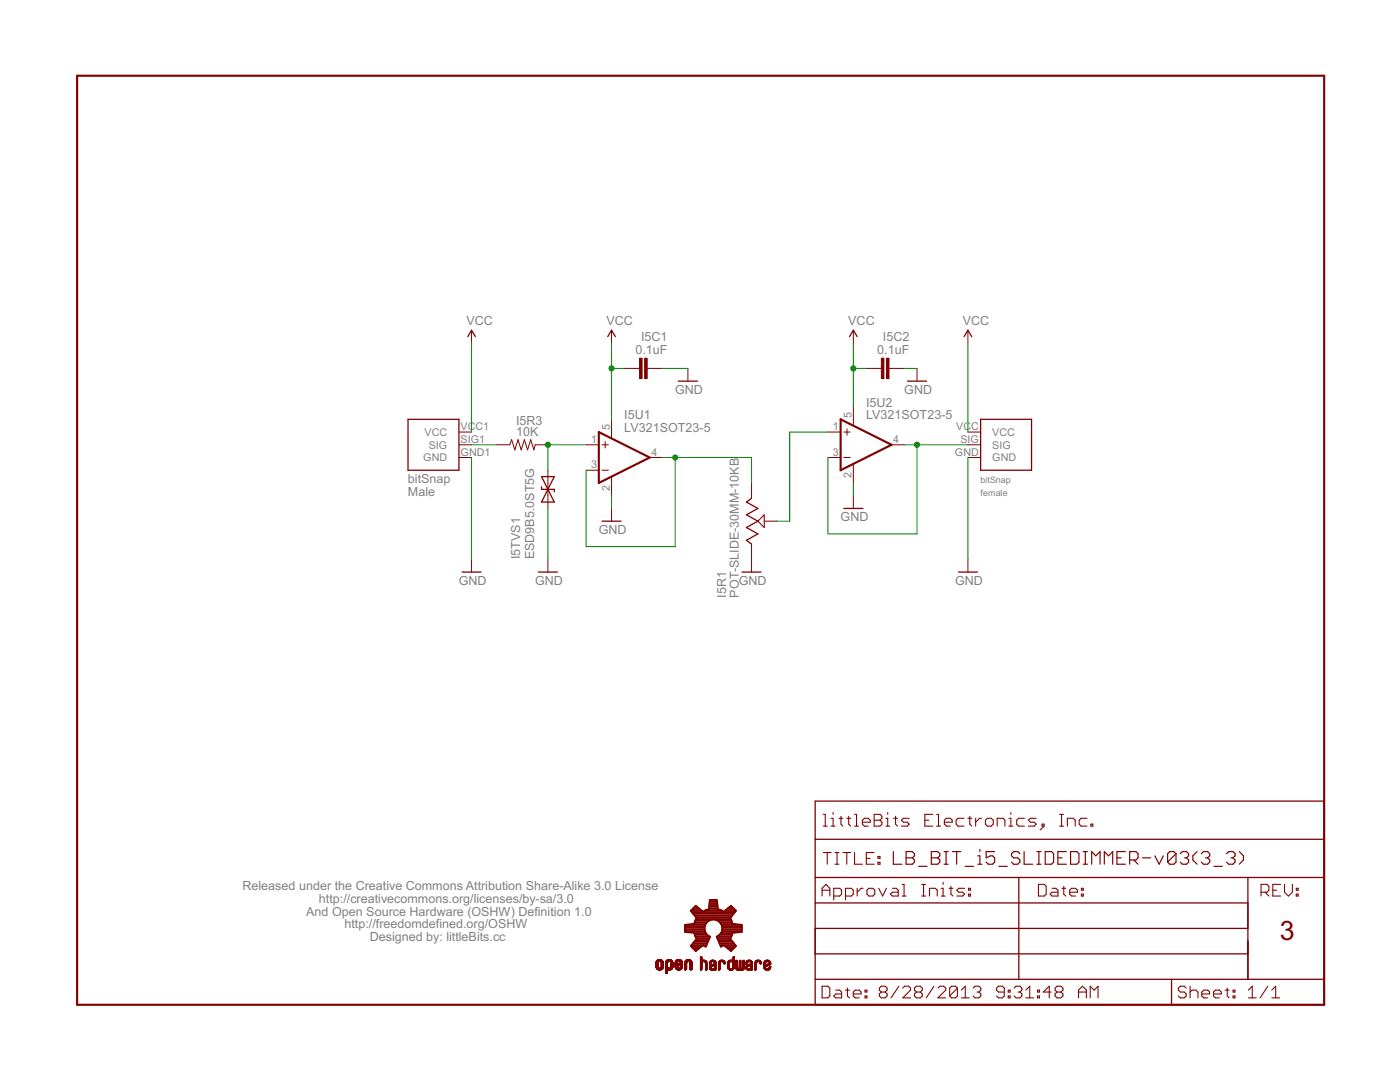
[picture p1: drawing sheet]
<svg xmlns="http://www.w3.org/2000/svg" width="279mm" height="216mm" viewBox="0 0 279 216" stroke-linecap="round" stroke-linejoin="round" font-family="sans-serif">
<g fill="none" stroke="#800000" stroke-width=".2">
<path d="M94.1 65.9v2.5M122 65.9v2.5M124.6 73.5h3M129.2 73.5h3M137.3 73.5v2.6M170.3 65.9v2.5M172.8 73.5h3.1M177.4 73.5h3.1M183 73.5v2.6M193.2 65.9v2.5M91.6 88.8h2.5M91.6 91.3h2.5"/>
<path d="M91.6 86.2h2.5M99.2 88.8h2.5l.4-1.1 .6 2.1 .7-2.1 .6 2.1 .6-2.1 .7 2.1 .6-2.1 .7 2.1 .2-1h2.5M109.3 93.8v7.7M117 88.8h2.5M117 93.8h2.5M120.1 88.8h1.3M120.1 93.8h1.3M120.8 88.1v1.3M122 83.7v3.7M122 95.2v3.7M129.7 91.3h2.5M150 96.4v3"/>
<path d="M165.2 91.3h2.6M165.2 86.2h2.6M168.4 91.3h1.3M168.4 86.2h1.3M169 85.6v1.2M170.3 81.1v3.8M170.3 92.7v3.7M170.3 98.9v2.6M177.9 88.8h2.6M193.2 88.8h2.5M193.2 91.3h2.5M193.2 86.2h2.5"/>
<path d="M94.1 111.6v2.6M109.3 111.6v2.6M122 101.5v2.5M150 108.6v5.6M152.5 104h2.6M193.2 111.6v2.6M130.9 192.9h.4M130.9 192.8h.4M130.9 192.7h.4M130.9 192.6h.4M130.9 192.5h.4M130.9 192.4h.4"/>
<path d="M130.9 192.3h.4M130.9 192.2h.4M130.9 192.1h.4M130.9 192h.4M130.9 193.1h.5M130.9 193h.5M131 193.1h.5M131 193.2h1.3M131 191.9h1.3M131 191.8h1.3M131 191.7h1.2M131.1 191.7h1.1"/>
<path d="M131.1 193.3h1.1M131.1 193.4h1.1M131.1 191.6h1.1M131.2 193.4h.9M131.2 191.6h.9M131.2 191.6h.8M131.3 193.5h.7M131.3 192.1h-.4M131.4 192h-.5M131.4 193.5h.5M131.4 191.5h.5M131.4 191.9l-.5 .1"/>
<path d="M131.5 191.9h-.5M131.5 191.5h.3M131.5 193.6h.3M131.8 191.9h.5M131.9 191.9h.5M131.9 193h.5M131.9 192h.5M132 193h.4M132 192h.4M132 192.9h.4M132 192.8h.4M132 192.7h.4"/>
<path d="M132 192.6h.4M132 192.5h.4M132 192.4h.4M132 192.3h.4M132 192.2h.4M132 192.1h.4M132.2 193.3h-1.2M132.3 193.2l-1.3 .1M132.3 193.1h-.5M132.4 193.1h-.6M132.8 194.1h.4M132.8 194h.4"/>
<path d="M132.8 193.9h.4M132.8 193.8h.4M132.8 193.7h.4M132.8 193.6h.4M132.8 193.2h1.4M132.8 193.1h.6M132.8 193.1h.5M132.8 193h.5M132.8 192.9h.4M132.8 192.8h.4M132.8 192.7h.4M132.8 192.6h.4"/>
<path d="M132.8 192.5h.4M132.8 192.4h.4M132.8 192.3h.4M132.8 192.2h.4M132.8 192.1h.4M132.8 192h.5M132.9 194.3h.1M132.9 191.8h1.3M133 191.7h1.2M133 191.7h1.1M133 194.2h-.2M133.1 191.6h1"/>
<path d="M133.1 191.6h.9M133.2 191.6h.7M133.2 194.2h-.4M133.2 194.1h-.4M133.2 192.1h-.4M133.3 192h-.5M133.3 191.5h.5M133.3 191.9h-.4M133.4 191.9h-.5M133.4 191.5h.3M133.4 193.6h.3M133.7 191.9h.5"/>
<path d="M133.8 191.9h.5M133.8 193.5h-1M133.8 193h.5M133.8 192h.5M133.9 193h.4M133.9 192h.4M133.9 192.1h.4M133.9 192.9h.4M133.9 192.8h.4M133.9 192.7h.4M133.9 192.6h.4M133.9 192.5h.4"/>
<path d="M133.9 192.4h.4M133.9 192.3h.4M133.9 192.2h.4M133.9 193.5h-1.1M134 193.4h-1.2M134.1 193.4h-1.3M134.1 193.3l-1.3 .1M134.2 193.3h-1.4M134.2 193.2l-1.4 .1M134.2 191.8l-1.3 .1M134.2 193.1h-.5M134.3 193.1h-.5"/>
<path d="M134.7 193h.5M134.7 192.9h.4M134.7 192.4h1.5M134.7 192.3h.4M134.7 192.2h.4M134.7 192.1h.4M134.8 193.1h.5M134.8 193h.4M134.8 192h.4M134.8 193.2h1.3M134.8 191.9h1.3M134.8 191.8h1.3"/>
<path d="M134.9 193.3h1.2M134.9 191.7h1.2M134.9 193.3h1.1M134.9 191.7h1.1M135 193.4h1M135 191.6h1M135 193.4h.9M135 191.6h.9M135.1 193.5h.7M135.1 191.5l.8 .1M135.1 192.1l-.4 .1M135.2 192h-.5"/>
<path d="M135.2 193.5h.5M135.2 192.8h-.5M135.2 191.5h.5M135.3 191.9l-.5 .1M135.3 191.9h-.5M135.3 193.6h.3M135.3 192.8h-.6M135.3 192.3h.9M135.3 191.5h.3M135.4 192.3h.8M135.4 192.7h-.7M135.5 192.7h-.8"/>
<path d="M135.5 192.3h.7M135.6 191.9h.6M135.6 192.2h.6M135.7 192.6l-1 .1M135.7 193.1h.5M135.7 191.9l.5 .1M135.7 192h.5M135.7 193h.5M135.7 192.2h.5M135.8 192h.4M135.8 193h.4M135.8 192.9h.4"/>
<path d="M135.8 192.6h-1.1M135.8 192.1h.4M135.8 192.8h.4M135.9 192.5l-1.2 .1M135.9 192.7h.3M136 192.7h.2M136 192.5h-1.3M136.1 192.7h.1M136.1 192.4h-1.4M136.1 193.1h-.5M136.6 193.4h.4M136.6 193.3h.4"/>
<path d="M136.6 193.2h.4M136.6 193.1h.4M136.6 193h.4M136.6 192.9h.4M136.6 192.8h.4M136.6 192.7h.4M136.6 192.6h.4M136.6 192.5h.4M136.6 192.4h.4M136.6 192.3h.4M136.6 192.2h.4M136.6 192.1h.4"/>
<path d="M136.7 193.5h.1M136.7 191.9h1.3M136.7 191.8h1.3M136.8 191.7h1.2M136.9 191.6h1M136.9 193.5h-.3M137 191.5h.8M137 193.4h-.4M137.1 192.1h-.5M137.1 192h-.4M137.1 191.5h.5M137.2 191.9l-.5 .1"/>
<path d="M137.2 191.5h.3M137.2 191.9h-.5M137.5 191.9h.6M137.6 191.9l.5 .1M137.6 192h.5M137.7 192h.4M137.7 193.4h.4M137.7 193.3h.4M137.7 193.2h.4M137.7 193.1h.4M137.7 193h.4M137.7 192.9h.4"/>
<path d="M137.7 192.8h.4M137.7 192.7h.4M137.7 192.6h.4M137.7 192.5h.4M137.7 192.4h.4M137.7 192.3h.4M137.7 192.2h.4M137.7 192.1h.4M137.9 193.5h-.1M138 193.5h-.3M138.1 193.4h-.4M139.8 191.1h.3"/>
<path d="M139.8 193.6h.1M139.8 193.4h.3M139.8 193.3h.3M139.8 193.2h.3M139.8 193.1h.3M139.8 193h.3M139.8 192.9h.3M139.8 192.8h.3M139.8 192.7h.3M139.8 192.6h.3M139.8 192.5h.3M139.8 192.4h.3"/>
<path d="M139.8 192.3h.3M139.8 192.2h.3M139.8 192h.4M139.8 191.9h1.2M139.8 191.8h1.2M139.8 191.7h1.1M139.8 191.7h1M139.8 191.6h.3M139.8 191.5h.3M139.8 191.4h.3M139.8 191.3h.3M139.8 191.2h.3"/>
<path d="M139.8 191h.3M139.9 190.9h.2M140 193.5h-.2M140 190.9h.1M140.1 192.1l-.3 .1M140.1 192.1h-.3M140.1 192h-.3M140.2 191.6h.5M140.3 191.9l-.5 .1M140.4 191.9h-.6M140.5 191.9h.5M140.6 191.9l.5 .1"/>
<path d="M140.7 192h.4M140.8 192h.3M140.8 192.1h.3M140.8 192.1l.3 .1M140.8 193.6h.1M140.8 193.4h.3M140.8 193.3h.3M140.8 193.2h.3M140.8 193.1h.3M140.8 193h.3M140.8 192.9h.3M140.8 192.8h.3"/>
<path d="M140.8 192.7h.3M140.8 192.6h.3M140.8 192.5h.3M140.8 192.4h.3M140.8 192.3h.3M140.8 192.2h.3M141 193.5h-.2M141.1 193.5h-.3M141.6 193.2h.3M141.6 193.1h.3M141.6 193h.3M141.6 192.4h.1"/>
<path d="M141.6 192.3h.2M141.6 192.2h.3M141.6 193.3h.5M141.6 193.2l.4 .1M141.6 192.9h.4M141.6 193.3h.8M141.7 193.4h.7M141.7 193.4h.8M141.7 191.9h1.1M141.8 193.5h.7M141.8 191.8h1M141.8 192.3h-.2"/>
<path d="M141.8 191.7h.9M141.9 193.5h.6M141.9 191.7h.8M141.9 192.1l-.3 .1M141.9 193h-.3M141.9 192.6h1M141.9 192.1h-.3M141.9 193.6h.5M142 192.9l-.4 .1M142 192h-.4M142 191.6h.6M142 192.6h.9"/>
<path d="M142 191.6h.5M142.1 191.9l-.5 .1M142.1 192.8h-.5M142.1 192.5h.8M142.2 193.6h-.1M142.2 191.9h-.5M142.2 193.6h.1M142.2 192.8h-.6M142.2 193.3h.2M142.2 192.4h.7M142.3 191.9h.6M142.3 192.7h-.6"/>
<path d="M142.3 192.4h.6M142.4 192.7h-.7M142.4 191.9l.5 .1M142.5 192.3h.4M142.5 192h.4M142.6 192h.3M142.6 192.3h.3M142.6 192.1h.3M142.6 192.7h.3M142.6 192.2h.3M142.6 193.4h.3M142.6 193.3h.3"/>
<path d="M142.6 193.2h.3M142.6 193.1h.3M142.6 193h.3M142.6 192.9h.3M142.6 192.8h.3M142.7 193.6h.1M142.8 193.5h-.2M142.9 193.5h-.3M142.9 192.6l-1.1 .1M143.4 193.6h.1M143.4 193.4h.3M143.4 193.3h.3"/>
<path d="M143.4 193.2h.3M143.4 193.1h.3M143.4 193h.3M143.4 192.9h.3M143.4 192.8h.3M143.4 192.7h.3M143.4 192.6h.3M143.4 192.5h.3M143.4 192.4h.3M143.4 192.3h.3M143.4 192.2h.3M143.4 192.1h.3"/>
<path d="M143.5 191.9h1.1M143.6 191.8h1M143.6 193.5h-.2M143.6 191.7h.9M143.7 191.7h.8M143.7 193.5h-.3M143.7 192.1h-.3M143.8 192h-.4M143.8 191.6h.6M143.8 191.6h.5M143.9 191.9l-.5 .1M144 191.9h-.5"/>
<path d="M144.1 191.9h.6M144.3 191.9l.4 .1M144.3 192h.4M144.4 192h.3M144.4 192.1h.3M144.5 192.3h.2M144.5 192.2h.3M144.8 192.2l-.3 .1M145.2 192.9h.3M145.2 192.8h.3M145.2 192.7h.3M145.2 192.6h.3"/>
<path d="M145.2 192.5h.3M145.2 192.4h.3M145.2 192.3h.3M145.2 193h.3M145.2 192.2h.3M145.2 193.1h.4M145.2 193.1h.3M145.2 193.2h.4M145.3 193.2l.4 .1M145.3 193.3h.5M145.3 193.3h1.2M145.3 191.9h1.3"/>
<path d="M145.4 193.4h1M145.4 191.8h1.2M145.4 191.7h1.2M145.5 193.5h.8M145.5 191.7h1.1M145.5 193.5h.7M145.5 192.1h-.3M145.6 192h-.4M145.6 191.6h.6M145.6 193.6h.5M145.6 191.6h.5M145.7 191.9l-.4 .1"/>
<path d="M145.8 193.6h.1M145.8 191.9h-.5M145.9 193.6h.1M145.9 191.9h.7M146 193.3h.5M146 191.9h.6M146.1 193.3h.4M146.2 192h.4M146.2 193.1h.3M146.2 192.1h.4M146.2 191.6h.4M146.3 193h.3"/>
<path d="M146.3 192.9h.3M146.3 192.8h.3M146.3 192.7h.3M146.3 192.6h.3M146.3 192.5h.3M146.3 192.4h.3M146.3 192.3h.3M146.3 192.2h.3M146.3 192.1h.3M146.3 191.6h.3M146.3 191.5h.3M146.3 191.4h.3"/>
<path d="M146.3 191.3h.3M146.3 191.2h.3M146.3 191.1h.3M146.3 191h.3M146.4 190.9h.2M146.5 190.9h.1M146.5 193.2h-.3M146.6 193.1h-.4M146.9 193.2h.3M146.9 193.1h.3M146.9 193.1h.2M146.9 193h.2"/>
<path d="M146.9 192.9h.2M146.9 192.8h.2M146.9 192.7h.2M146.9 192.6h.2M146.9 192.5h.2M146.9 192.4h.2M146.9 192.3h.2M146.9 192.2h.2M146.9 192.1h.2M146.9 192h.2M146.9 191.9h.2M146.9 191.8h.2"/>
<path d="M146.9 191.7h.2M146.9 193.3h1.6M146.9 193.3h.4M146.9 193.4h1.6M146.9 193.4h1.5M147 193.5h1.4M147 191.6h.1M147.1 193.5h.5M147.1 193.6h.5M147.3 193.6h.1M147.4 193.6h.1M147.4 193.3h.6"/>
<path d="M147.5 193.3h.4M147.5 193.2h.4M147.5 193.1h.4M147.5 193.1h.3M147.5 193h.3M147.5 192.9h.3M147.5 192.8h.3M147.5 192.7h.3M147.6 193h.2M147.6 192.6h.2M147.6 192.5h.2M147.6 192.4h.2"/>
<path d="M147.6 192.3h.2M147.6 192.2h.2M147.6 192.1h.2M147.6 192h.2M147.6 191.9h.2M147.6 191.8h.2M147.6 191.7h.2M147.7 191.6h.1M147.8 193.5h.5M147.8 191.6h.1M147.8 193.6h.5M148.1 193.6h.1"/>
<path d="M148.1 193.3h.4M148.2 193.3h.3M148.2 193.2h.3M148.2 193.1h.3M148.3 193.1h.2M148.3 193h.2M148.3 192.9h.2M148.3 192.8h.2M148.3 192.7h.2M148.3 192.6h.2M148.3 192.5h.2M148.3 192.4h.2"/>
<path d="M148.3 192.3h.2M148.3 192.2h.2M148.3 192.1h.2M148.3 192h.2M148.3 191.9h.2M148.3 191.8h.2M148.3 191.7h.2M148.4 191.6h.1M148.8 193.2h.4M148.8 193.1h.3M148.8 193h.3M148.8 192.4h.1"/>
<path d="M148.8 192.3h.3M148.8 192.2h.3M148.8 193.2l.4 .1M148.8 192.9h.4M148.9 193.3h.4M148.9 193.3l.8 .1M148.9 192h.3M148.9 193.4h.8M149 193.4h.7M149 191.8h1M149 193.5h.7M149 192.3h-.2"/>
<path d="M149.1 191.7h.9M149.1 191.7h.8M149.1 193.5h.6M149.1 192.2h-.3M149.1 192.6h1.1M149.2 192.1h-.4M149.2 193.6h.5M149.2 192.9l-.4 .1M149.2 192h-.3M149.2 192.6h1M149.2 191.6h.6M149.3 191.6h.4"/>
<path d="M149.3 191.9l-.4 .1M149.4 192.8h-.5M149.4 192.5h.8M149.4 193.6h.1M149.4 191.9h-.5M149.5 192.8h-.6M149.5 193.3h.1M149.5 192.4h.7M149.6 191.9h.5M149.6 192.7h-.7M149.6 192.4h.6M149.7 191.9l.4 .1"/>
<path d="M149.7 192.7h-.7M149.8 192.3h.4M149.8 192h.4M149.8 192.1h.4M149.9 192.1h.3M149.9 193.6h.1M149.9 193.4h.3M149.9 193.3h.3M149.9 193.2h.3M149.9 193.1h.3M149.9 193h.3M149.9 192.9h.3"/>
<path d="M149.9 192.8h.3M149.9 192.7h.3M149.9 192.2h.3M150.1 191.8l-1.1 .1M150.1 193.5h-.2M150.2 193.5h-.3M150.2 192.6l-1.2 .1M150.6 193.6h.1M150.6 193.4h.3M150.6 193.3h.3M150.6 193.2h.3M150.6 193.1h.3"/>
<path d="M150.6 193h.3M150.6 192.9h.3M150.6 192.8h.3M150.6 192.7h.3M150.6 192.6h.3M150.6 192.5h.3M150.6 192.4h.3M150.6 192.3h.3M150.6 192.2h.3M150.7 192.1h.2M150.7 192h.4M150.7 191.9h1.2"/>
<path d="M150.8 193.5h-.2M150.8 191.8h1M150.9 191.7h.9M150.9 193.5h-.3M150.9 191.7h.8M151 192.1h-.3M151 192h-.3M151 191.6h.6M151.1 191.6h.5M151.2 191.9l-.5 .1M151.3 191.9h-.6M151.4 191.9h.5"/>
<path d="M151.5 191.9h.4M151.6 192h.4M151.7 192.1h.3M151.7 192.3h.2M151.7 192.2h.3M152 192.3h-.3M152.4 193.1h.4M152.4 193h.4M152.4 192.5h1.2M152.4 192.5h.4M152.4 192.4h.4M152.4 192.3h.4"/>
<path d="M152.4 192.2h.4M152.5 193.1h.3M152.5 193.2h.4M152.5 192h.4M152.5 193.3h.5M152.5 193.2l.4 .1M152.6 193.3h1.1M152.6 191.9h1.1M152.6 193.4h1M152.6 191.8h1M152.7 193.5h.8M152.7 191.7h.9"/>
<path d="M152.7 191.7h.8M152.8 192.9h-.4M152.8 192.1h-.3M152.8 193.5h.7M152.8 192h-.3M152.8 191.6h.6M152.9 193.6h.5M152.9 191.6h.5M153 192.8h-.6M153 191.9l-.5 .1M153 193.6h.1M153.1 192.8h-.7"/>
<path d="M153.1 191.9h-.6M153.1 193.6h.1M153.2 192.7h-.8M153.2 191.9h.5M153.2 193.3h.5M153.3 192.7h-.9M153.3 192.3h.5M153.3 191.9l.5 .1M153.4 192.3h.4M153.4 192.6l-1 .1M153.4 192h.4M153.5 193.1h.3"/>
<path d="M153.5 192.1h.3M153.5 192.3h.3M153.5 193h.3M153.5 192.6h-1.1M153.5 192.2h.3M153.5 192.9h.3M153.6 192.8h.2M153.7 192.8h.1M153.7 193.2l-.3 .1M153.8 192.5h-.9M153.8 193.2h-.4M153.8 193.1h-.3"/>
<path d="M153.8 192.4h-.7M153.8 193h-.3M153.8 192.4h-.6"/>
</g>
<path d="M15.4 15.1h248.9v185.4h-248.9zM119.5 86.2l10.2 5.1-10.2 5.1zM167.8 83.7l10.1 5.1-10.1 5z" fill="none" stroke="#800000" stroke-width=".42"/>
<g fill="none" stroke="#800000" stroke-width=".25">
<path d="M93.4 67.2l.7-1.3 .8 1.3M121.3 67.2l.7-1.3 .8 1.3M135.4 76.1h3.8M169.5 67.2l.8-1.3 .8 1.3M181.1 76.1h3.8M192.4 67.2l.8-1.3 .7 1.3M81.4 83.7h10.2v10.1h-10.2zM108.1 95.1l2.5 5.1h-2.5l2.5-5.1zM108.1 97.1v.5h2.5v.5M150 99.4l-1 .8 2.3 1.3-2.3 1.2 2.3 1.3-2.3 1.3 2.3 1.2-2.3 1.3 1 .8M195.7 83.7h10.2v10.1h-10.2zM92.2 114.2h3.8"/>
<path d="M107.4 114.2h3.9M120.1 104h3.9M148.1 114.2h3.8M168.4 101.5h3.8M191.3 114.2h3.8M162.7 159.9h101.6v40.6h-101.6zM162.7 175.1h101.6M162.7 167.5h101.6M203.3 175.1v20.3M249 175.1v20.3M162.7 195.4h101.6M162.7 180.2h86.3"/>
<path d="M162.7 185.3h86.3M162.7 190.3h86.3M233.8 195.4v5.1"/>
</g>
<g fill="none" stroke="#800000" stroke-width=".21">
<path d="M151.3 104l1.2-1.3v2.6zM164.1 178.8v-1.6l.7-.7 .8 .7v1.6M164.1 177.6h1.5M164.3 170.1h1.6M164.3 162.5h.4v2.3M164.3 164.8h.8M165.1 170.1v2.3M165.9 164.8h.7M165.9 163.3h.4v1.5M166.3 162.1v.4M166.4 178.8h1.2l.4-.4v-.8l-.4-.4h-1.2v2.4M166.6 170.1h.8"/>
<path d="M166.6 172.4h.8M167 170.1v2.3M167.4 163.3h.8M167.8 162.9v1.5l.4 .4M168.2 170.1h1.6M168.7 178.8h1.2l.4-.4v-.8l-.4-.4h-1.2v2.4M169 170.1v2.3M169 163.3h.8M169.4 162.9v1.5l.4 .4M170.5 170.1v2.3h1.6M170.5 162.5h.4v2.3M170.5 164.8h.8"/>
<path d="M171.1 177.2v1.6M172.1 164.1h1.6v-.4l-.4-.4h-.8l-.4 .4v.7l.4 .4h.8M172.3 177.2h-.4l-.8 .8M172.9 171.3h.8M173 177.6l.4-.4h.8l.4 .4v.8l-.4 .4h-.8l-.4-.4zM174.5 170.1h-1.6v2.3h1.6M174.5 162.5h1.1l.4 .4v.4l-.4 .4 .4 .4v.3l-.4 .4h-1.1zM174.5 163.7h1.1M175.2 172.1h.4v.3h-.4zM175.2 170.9h.4v.4h-.4zM175.4 177.2l.7 1.6 .8-1.6M176.8 164.8h.8"/>
<path d="M176.8 163.3h.4v1.5M177.2 162.1v.4M178.1 177.2h.8l.4 .4v1.2h-1.2l-.4-.4 .4-.4h1.2M178.4 163.3h.7M178.7 162.9v1.5l.4 .4M180 176.5h.4v2.3M180 178.8h.8M181.5 163.3h-1.2l-.4 .4 .4 .4h.8l.4 .3-.4 .4h-1.2M183.9 176.5h.8M183.9 178.8h.8M184.3 176.5v2.3M184.6 163.7h.8"/>
<path d="M185.5 178.8v-1.6h1.2l.3 .4v1.2M186.1 162.5h-1.5v2.3h1.5M186.9 162.5h.4v2.3M186.9 164.8h.8M187.8 178.8h.8M187.8 177.2h.4v1.6M188.2 176.1v.4M188.5 164.1h1.5v-.4l-.3-.4h-.8l-.4 .4v.7l.4 .4h.8M189.4 177.2h.8M189.8 176.8v1.6l.4 .4M192.4 163.3h-1.2l-.4 .4v.7l.4 .4h1.2M192.5 177.2h-1.2l-.4 .4 .4 .4h.8l.4 .4-.4 .4h-1.2"/>
<path d="M193.1 163.3h.8M193.3 178.4h.4v.4h-.4zM193.3 177.2h.4v.4h-.4zM193.5 162.9v1.5l.4 .4M194.7 163.3v1.5M195.9 163.3h-.4l-.8 .8M196.7 163.7l.4-.4h.7l.4 .4v.7l-.4 .4h-.7l-.4-.4zM199 164.8v-1.5h1.2l.4 .4v1.1M201.3 164.8h.8M201.3 163.3h.4v1.5M201.7 162.1v.4M204.4 163.3h-1.1l-.4 .4v.7l.4 .4h1.1"/>
<path d="M206.8 163.3h-1.2l-.4 .4 .4 .4h.8l.4 .3-.4 .4h-1.2M207.2 176.5h1.2l.4 .3v1.6l-.4 .4h-1.2zM208 164.4h.4v.4h-.4zM208.4 164.8l-.8 .8M210 177.2h.7l.4 .4v1.2h-1.1l-.4-.4 .4-.4h1.1M211.5 162.5h.8M211.5 164.8h.8M211.9 162.5v2.3M211.9 177.2h.8M212.3 176.8v1.6l.4 .4M213 164.8v-1.5h1.2l.4 .4v1.1M213.5 178h1.5v-.4l-.4-.4h-.7l-.4 .4v.8l.4 .4h.7"/>
<path d="M215.8 178.4h.4v.4h-.4zM215.8 177.2h.4v.4h-.4zM216.9 163.3h-1.1l-.4 .4v.7l.4 .4h1.1M217.7 164.4h.4v.4h-.4zM251.7 178h1.2l.3-.4v-.8l-.3-.3h-1.2v2.3M252.5 178l.7 .8M254 177.6h.8M255.6 176.5h-1.6v2.3h1.6M256.3 176.5v1.5l.8 .8 .8-.8v-1.5M258.7 178.4h.4v.4h-.4zM258.7 177.2h.4v.4h-.4zM164.1 196.8h1.1l.4 .4v1.5l-.4 .4h-1.1z"/>
<path d="M166.8 197.6h.8l.4 .4v1.1h-1.2l-.4-.4 .4-.4h1.2M168.7 197.6h.8M169.1 197.2v1.5l.4 .4M170.3 198.3h1.6v-.3l-.4-.4h-.8l-.4 .4v.7l.4 .4h.8M172.6 198.7h.4v.4h-.4zM172.6 197.6h.4v.4h-.4zM175.9 198l-.4 .3v.4l.4 .4h.8l.3-.4v-.4l-.3-.3M175.9 198l-.4-.4v-.4l.4-.4h.8l.3 .4v.4l-.3 .4M175.9 198h.8M179.4 196.8l-1.6 2.3M180.2 197.2l.4-.4h.7l.4 .4v.4l-1.5 1.5h1.5M182.9 198l-.4 .3v.4l.4 .4h.8l.4-.4v-.4l-.4-.3"/>
<path d="M182.9 198l-.4-.4v-.4l.4-.4h.8l.4 .4v.4l-.4 .4M182.9 198h.8M186.4 196.8l-1.6 2.3M187.2 197.2l.4-.4h.7l.4 .4v.4l-1.5 1.5h1.5M191.1 197.2v1.5l-.4 .4h-.8l-.4-.4M191.1 197.2l-.4-.4h-.8l-.4 .4v1.5M191.1 197.2l-1.6 1.5M191.9 199.1h1.5M191.9 197.6l.7-.8v2.3M194.2 197.2l.4-.4h.8l.3 .4v.4l-.3 .4M195 198h.4M195.4 198l.3 .3v.4l-.3 .4h-.8l-.4-.4"/>
<path d="M200.4 198h-1.1l-.4-.4v-.4l.4-.4h.7l.4 .4v1.5l-.4 .4h-.7l-.4-.4M201.2 198.7h.4v.4h-.4zM201.2 197.6h.4v.4h-.4zM202.4 197.2l.4-.4h.8l.3 .4v.4l-.3 .4M203.2 198h.4M203.6 198l.3 .3v.4l-.3 .4h-.8l-.4-.4M204.7 199.1h1.6M204.7 197.6l.8-.8v2.3M207.1 198.7h.4v.4h-.4zM207.1 197.6h.4v.4h-.4zM209.8 198h-1.6l1.2-1.2v2.3M210.9 198l-.3 .3v.4l.3 .4h.8l.4-.4v-.4l-.4-.3"/>
<path d="M210.9 198l-.3-.4v-.4l.3-.4h.8l.4 .4v.4l-.4 .4M210.9 198h.8M215.2 198h1.6M215.2 199.1v-1.5l.8-.8 .8 .8v1.5M217.6 199.1v-2.3l.8 .8 .7-.8v2.3M236.7 197.2l-.4-.4h-.7l-.4 .4v.4l.4 .4h.7l.4 .3v.4l-.4 .4h-.7l-.4-.4M237.5 198l.4-.4h.8l.4 .4v1.1M237.5 196.8v2.3M239.8 198.3h1.6v-.3l-.4-.4h-.8l-.4 .4v.7l.4 .4h.8M242.2 198.3h1.5v-.3l-.3-.4h-.8l-.4 .4v.7l.4 .4h.8M244.5 197.6h.8M244.9 197.2v1.5l.4 .4"/>
<path d="M246.1 198.7h.4v.4h-.4zM246.1 197.6h.4v.4h-.4zM249.1 199.1h1.6M249.1 197.6l.8-.8v2.3M253 196.8l-1.5 2.3M253.8 199.1h1.6M253.8 197.6l.8-.8v2.3"/>
</g>
<g fill="none" stroke="#800000" stroke-width=".38">
<path d="M141.6 179.9h1.5M136.7 185.8h4M136.7 185.5h3.9M136.7 185.1h3.9M136.7 184.8h4M138 184.4h2.8M138 181.6h1.9M138 188.6h2.3M138.1 189h1.7M138.1 182h8.6M138.3 188.3h2.8M138.3 181.3h1.2"/>
<path d="M138.3 182.3h8.1M138.4 189.3h1M138.6 187.9h2.7M138.6 186.2h2.2M138.6 184.1h2.4M138.6 182.7h7.5M138.7 186.5h2.4M138.7 180.9h.4M138.7 183.7h2.8M138.8 189.7h.2M138.8 186.9h2.8M138.9 187.6h2.5"/>
<path d="M138.9 183.4h6.9M138.9 183h6.9M139 187.2h2.6M140.4 188.6h.6M140.8 184.4a1.8 1.8 0 0 0 .9 2.5l-.8 2-.6-.3-1.4 1.2-1-1 1.1-1.5-.5-1.2-1.8-.2v-1.3l1.8-.2 .5-1.2-1.1-1.5 1-1 1.4 1.2 1.2-.5 .2-1.8h1.4l.2 1.8 1.2 .5 1.4-1.2 1 1-1.2 1.5 .5 1.2 1.8 .2v1.3l-1.8 .2-.5 1.2 1.2 1.5-1 1-1.4-1.2-.6 .3-.9-2a1.76 1.76 0 0 0 1-2.5M140.8 184.4a1.79 1.79 0 0 1 3.2 0M140.9 181.6h3M141.5 181.3h1.7M141.5 180.9h1.7M141.6 180.6h1.6M141.6 180.2h1.5M143.1 186.9h2.8"/>
<path d="M143.2 187.2h2.6M143.3 183.7h2.7M143.3 187.6h2.6M143.5 187.9h2.7M143.6 188.3h2.9M143.6 186.5h2.5M143.7 184.1h2.4M143.8 188.6h.6M143.9 186.2h2.3M144 184.4h2.8M144.1 185.8h3.9M144.1 184.8h3.9"/>
<path d="M144.1 185.5h3.9M144.1 185.1h3.9M144.5 188.6h2.2M144.8 181.6h2M144.9 189h1.8M145.2 181.3h1.2M145.4 189.3h.9M145.7 180.9h.4M145.8 189.7h.2"/>
</g>
<g fill="#800000" stroke="#800000" stroke-width=".2">
<path d="M128.7 71.5h.5v4h-.5z"/>
<path d="M127.6 71.5h.5v4h-.5z"/>
<path d="M176.9 71.5h.5v4h-.5z"/>
<path d="M175.9 71.5h.5v4h-.5z"/>
</g>
<g fill="none" stroke="#800000" stroke-width=".23">
<path d="M178.3 169.9v2.5h1.7M180.8 169.9h1.3l.4 .4v.5l-.4 .4 .4 .4v.4l-.4 .4h-1.3zM180.8 171.2h1.3M183.3 172.9h1.7M185.9 169.9h1.2l.5 .4v.5l-.5 .4 .5 .4v.4l-.5 .4h-1.2zM185.9 171.2h1.2M188.4 172.4h.8M188.4 169.9h.8M188.8 169.9v2.5M190.1 169.9h1.6M190.9 169.9v2.5M192.6 172.9h1.7"/>
<path d="M195.1 172.4h.9M195.1 170.8h.5v1.6M195.6 169.5v.4M198.5 169.9h-1.7v1.3l.9-.4h.4l.4 .4v.8l-.4 .4h-.9l-.4-.4M199.3 172.9h1.7M203.5 170.3l-.4-.4h-.8l-.4 .4v.5l.4 .4h.8l.4 .4v.4l-.4 .4h-.8l-.4-.4M204.4 169.9v2.5h1.7M206.9 172.4h.9M206.9 169.9h.9M207.3 169.9v2.5M208.6 169.9h1.3l.4 .4v1.7l-.4 .4h-1.3zM211.1 171.2h.9"/>
<path d="M212.8 169.9h-1.7v2.5h1.7M213.7 169.9h1.2l.4 .4v1.7l-.4 .4h-1.2zM216.2 172.4h.8M216.2 169.9h.8M216.6 169.9v2.5M217.9 172.4v-2.5l.8 .9 .8-.9v2.5M220.4 172.4v-2.5l.8 .9 .9-.9v2.5M222.9 171.2h.9M224.6 169.9h-1.7v2.5h1.7M225.4 171.6h1.3l.4-.4v-.9l-.4-.4h-1.3v2.5M226.3 171.6l.8 .8M228 171.2h1.6"/>
<path d="M230.5 170.8l.8 1.6 .9-1.6M234.7 170.3v1.7l-.4 .4h-.9l-.4-.4M234.7 170.3l-.4-.4h-.9l-.4 .4v1.7M234.7 170.3l-1.7 1.7M235.5 170.3l.5-.4h.8l.4 .4v.5l-.4 .4M236.4 171.2h.4M236.8 171.2l.4 .4v.4l-.4 .4h-.8l-.5-.4M238.9 169.9l-.8 .9v.8l.8 .8M239.8 170.3l.4-.4h.8l.4 .4v.5l-.4 .4M240.6 171.2h.4M241 171.2l.4 .4v.4l-.4 .4h-.8l-.4-.4M242.3 172.9h1.6"/>
<path d="M244.8 170.3l.4-.4h.9l.4 .4v.5l-.4 .4M245.6 171.2h.5M246.1 171.2l.4 .4v.4l-.4 .4h-.9l-.4-.4M247.3 169.9l.9 .9v.8l-.9 .8"/>
</g>
<g fill="none" stroke="#008000" stroke-width=".2">
<path d="M94.1 68.4v17.8M122 68.4v15.3M122 73.5h2.6M132.2 73.5h5.1M170.3 73.5h2.5M170.3 68.4v12.7M180.5 73.5h2.5M193.2 68.4v17.8M94.1 91.3v20.3M94.1 88.8h5.1M117 88.8h-7.7v5M122 98.9v2.6"/>
<path d="M132.2 91.3h17.8v5.1M134.7 91.3v17.8h-17.7v-15.3M165.2 86.2h-7.6v17.8h-2.5M170.3 96.4v2.5M180.5 88.8h12.7M183 88.8v17.7h-17.8v-15.2M193.2 91.3v20.3M109.3 101.5v10.1"/>
</g>
<g fill="#008000" stroke="#008000" stroke-width=".2">
<circle cx="134.7" cy="91.3" r=".51"/>
<circle cx="122" cy="73.5" r=".51"/>
<circle cx="170.3" cy="73.5" r=".51"/>
<circle cx="109.3" cy="88.8" r=".51"/>
<circle cx="183" cy="88.8" r=".51"/>
</g>
<text font-size="6" fill="#800000" x="255.4" y="187.5">3</text>
<g font-size="2.8" fill="#808080">
<text x="93.1" y="64.9">VCC</text>
<text x="121" y="64.9">VCC</text>
<text x="169.3" y="64.9">VCC</text>
<text x="192.1" y="64.9">VCC</text>
<text x="126.8" y="70.6">0.1uF</text>
<text x="127.9" y="68.1">I5C1</text>
<text x="175.1" y="70.6">0.1uF</text>
<text x="176.2" y="68.1">I5C2</text>
<text x="124.6" y="83.7">I5U1</text>
<text x="134.8" y="78.6">GND</text>
<text x="172.8" y="83.7">LV321SOT23-5</text>
<text x="172.8" y="81.1">I5U2</text>
<text x="180.5" y="78.6">GND</text>
<text x="103" y="87">10K</text>
<text x="103" y="84.7">I5R3</text>
<text x="124.6" y="86.2">LV321SOT23-5</text>
<text x="81.4" y="96.4">bitSnap</text>
<text x="81.4" y="98.9">Male</text>
<text x="119.5" y="106.5">GND</text>
<text x="167.8" y="104">GND</text>
<text x="103.8" y="111.6" transform="rotate(-90 103.8 111.6)">I5TVS1</text>
<text x="106.6" y="111.6" transform="rotate(-90 106.6 111.6)">ESD9B5.0ST5G</text>
<text x="91.6" y="116.7">GND</text>
<text x="106.8" y="116.7">GND</text>
<text x="144.9" y="119.2" transform="rotate(-90 144.9 119.2)">I5R1</text>
<text x="147.5" y="119.2" transform="rotate(-90 147.5 119.2)">POT-SLIDE-30MM-10KB</text>
<text x="147.5" y="116.7">GND</text>
<text x="190.6" y="116.7">GND</text>
<text x="48.4" y="177.6">Released under the Creative Commons Attribution Share-Alike 3.0 License</text>
<text x="61.1" y="182.7">And Open Source Hardware (OSHW) Definition 1.0</text>
<text x="63.6" y="180.2">http://creativecommons.org/licenses/by-sa/3.0</text>
<text x="68.7" y="185.3">http://freedomdefined.org/OSHW</text>
<text x="73.8" y="187.8">Designed by: littleBits.cc</text>
</g>
<g font-size="2.4" fill="#808080">
<text x="170" y="83.3" transform="rotate(-90 170 83.3)">5</text>
<text x="84.7" y="87">VCC</text>
<text x="85.6" y="89.5">SIG</text>
<text x="91.9" y="85.9">VCC1</text>
<text x="91.9" y="88.4">SIG1</text>
<text x="118" y="88.4">1</text>
<text x="121.7" y="85.9" transform="rotate(-90 121.7 85.9)">5</text>
<text x="166.2" y="85.9">1</text>
<text x="178.3" y="88.4">4</text>
<text x="190.8" y="85.9">VC</text>
<text x="191.7" y="88.4">SIG</text>
<text x="193.8" y="85.9">C</text>
<text x="198" y="87">VCC</text>
<text x="198" y="89.5">SIG</text>
<text x="84.5" y="92.1">GND</text>
<text x="91.9" y="90.9">GND1</text>
<text x="118" y="93.5">3</text>
<text x="130" y="90.9">4</text>
<text x="166.2" y="90.9">3</text>
<text x="170" y="95.4" transform="rotate(-90 170 95.4)">2</text>
<text x="190.6" y="90.9">GND</text>
<text x="198" y="92.1">GND</text>
<text x="121.7" y="97.9" transform="rotate(-90 121.7 97.9)">2</text>
</g>
<g font-size="2" fill="#808080">
<text x="195.7" y="96.4">bitSnap</text>
<text x="195.7" y="98.9">female</text>
</g>
</svg>
